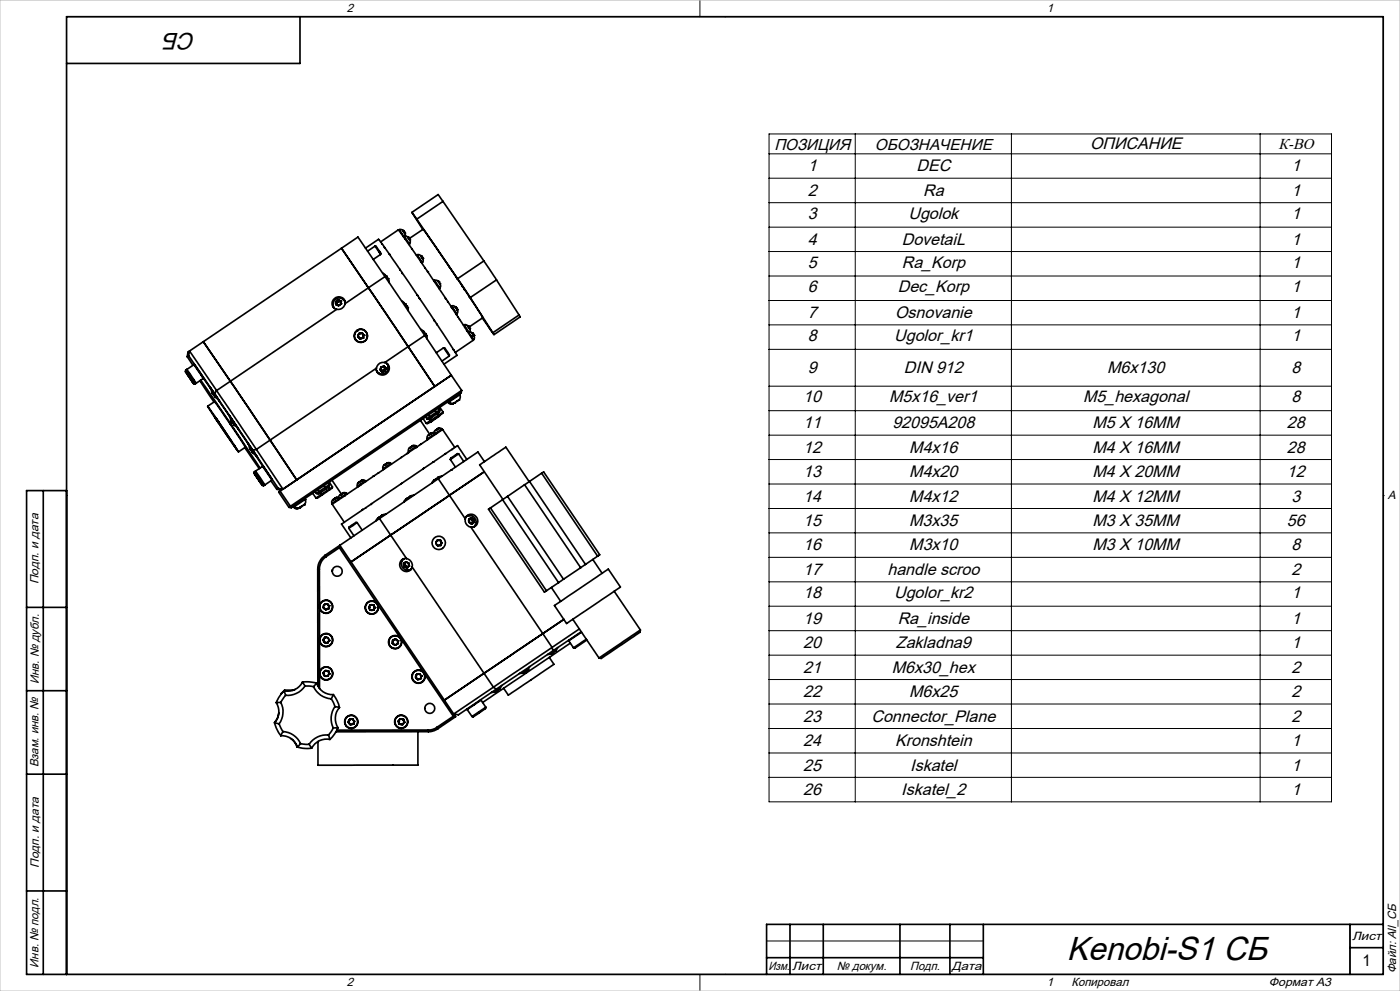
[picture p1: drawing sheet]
<svg xmlns="http://www.w3.org/2000/svg" width="420mm" height="297mm" viewBox="0 0 420 297" stroke-linecap="round" stroke-linejoin="round" font-family="sans-serif">
<g fill="none" stroke="#000" stroke-width=".5">
<path d="M90 5v14h-70M102.4 74.4l-45.5 30.8M102.4 74.4l8.1 11.9M102.4 74.4l5-3.4 8.1 11.9M109.6 74.4l4-2.7 9.1 13 14.4 21.8-3.9 2.6M112.5 73.8l1.7 2.5M112.5 73.8h.4l1 1.6 .3 .5v.4M112.5 73.8l-2.2 1.5M114.2 76.3l-2.2 1.4M114.2 72.5l5.3-3.6 9.3 13.2 13.1 19.9-5.3 3.6M114.6 73.2h.1M115.3 74.2l.2 .1"/>
<path d="M116.7 76.2l.3 .1M119.6 69l.2-.2 1.3 2.1M119.8 68.8h.4l.6 .2M120.9 69.1h.1M120.9 69.1l.2 .3M121.1 69.4h.1M121.1 69.4l.3 .5M121.2 70.8l.5-.1 .6 .3M121.2 70.8l1.6 2.4M121.2 70.8l-.2 .1M121.4 69.9l.2 .9M121.4 69.9h.1"/>
<path d="M121.4 71.6h.1M122.3 71.1h.1M122.3 71.1l.3 .3M122.6 71.4h.1M122.6 71.4l.3 .5M122.7 71.6l4.2-2.9 11 15.9 7 10.6-4.3 2.9M122.8 73.2l-.1 .1M122.9 71.9l.2 .7-.3 .6M122.9 71.9h.1M123.6 74.6v.1M125 65.7l-1.4-2.1 3.2 5.2M125 65.7l12.3 17.8"/>
<path d="M125.1 76.4l1.6 2.3-.2 .1M125.1 76.4l-.2 .1M125.1 76.4l.5-.1 .5 .2M126.2 78.5h.1M126.2 76.7h.1M126.2 76.7l.2 .3M126.4 77h.1M126.4 77l.4 .4M126.8 77.4h.1M126.8 77.4l.1 .2M126.9 77.6h.1M126.9 77.6l.1 .5-.3 .6"/>
<path d="M132.9 60.4l-1.5-2.1-7.8 5.3M132.9 60.4l-7.9 5.3M132.9 60.4l12.3 17.8M134.7 79.9l.1 .1M145.2 78.2l3.7 5.7M145.2 78.2l-7.9 5.3M99.9 91.2l.1 .9M100.2 92.1l.1 .3M100.7 90.5h.1M100.7 90.5l.1 .8M100.7 90.5l.3 .4M100.8 91.3h.1"/>
<path d="M100.8 91.3l.8 .2M101 90.9v.5M101 92.7l-36 24.3M101.4 90l-.6 .5M101.4 90l.8 .2M101.4 90h.1M101.4 90l.3 .3M101.6 91.5h.1M101.7 90.3l.5 .3M101.7 90.3l-.7 .6M102.2 90.2l.1 .8M102.2 90.2h.1"/>
<path d="M102.3 91l-.7 .5M102.3 91h.1M102.7 89.5l.7 .5M103.3 90.1a1.88 1.88 0 0 0-2.7-.4 1.88 1.88 0 0 0-.2 2.7M103.3 90.1l.2 .3M103.4 90.1l.1 .2M103.5 91a2.09 2.09 0 0 1-2.5 1.7M103.5 91a1.9 1.9 0 0 0-1.6-2 1.9 1.9 0 0 0-2.1 1.5 1.9 1.9 0 0 0 1.2 2.2M107.1 99a1.99 1.99 0 0 1 2.8 .5 1.99 1.99 0 0 1-.5 2.8M107.2 99.1h.1M107.2 99.1a1.89 1.89 0 0 0-.5 2.6 1.89 1.89 0 0 0 2.6 .5M108.5 99.8l-.8 .2"/>
<path d="M108.5 99.8h.1M108.5 99.8l-.9 .2M108.5 99.8l.6 .7M110.5 86.3l11.9 17.6M110.5 86.3l-7 4.7M114.8 81.8l.7 .5M115.5 82.9l11.9 17.6M115.5 82.3v.1M115.5 82.9l-5 3.4M115.5 82.4l.3 .4M115.8 82.8h.1M115.8 82.8l.5 .7"/>
<path d="M116.3 83.5h.1M116.3 83.5l.2 .3M116.5 83.8l.1 .1M116.6 83.9l.2 .8M119.9 80.7v.3M120.5 90.2l1 .9M120.6 81.7v.3M121.5 91.1h.1M121.5 91.1l.5 .7M122 91.8h.1M122 91.8l.2 .4M122.2 92.2h.1"/>
<path d="M122.3 92.4l.2 .7M125.1 88.4l.2 .1M125.7 89.4l.3 .1M126.3 98.7l.7 .6M127 99.3h.1M127 99.3l.5 .7M127.5 100h.1M127.5 100l.3 .6M127.5 80.3v.1M128.2 81.4h.1M130.3 96v.3M130.3 84l1 .2"/>
<path d="M130.3 84l1.6 2.4M130.3 84l-.2 .1M131 97v.3M131.4 84.3h.1M131.4 84.3l.2 .2M131.6 84.5h.1M131.6 84.5l.3 .5M131.9 85h.1M131.9 85l.1 .3M131.9 86.4l-.2 .1M132.1 85.3l.1 .5-.3 .6M133.6 89.3v.2"/>
<path d="M134.3 90.3v.3M135.3 91.8l.3 .7M135.5 91.7l.9 .1M135.5 91.7l1.6 2.3M135.5 91.7l-.2 .1M135.6 92.3h.1M136.6 92h.1M136.6 92l.2 .3M136.8 92.3h.1M136.8 92.3l.3 .4M136.8 83l.4 .6M136.9 94.3h.1"/>
<path d="M137.1 94l-.2 .2M137.1 83.5h.1M137.1 92.7l.2 .7-.2 .6M137.1 92.7h.1M137.3 83.5l3.8 5.7M137.3 95l.2 .1M137.8 95.7h.1M138.8 85.9l-.2-.1 .3 .3M139.2 97.4l1.6 2.3-.2 .1M139.2 97.4l-.2 .1M139.2 97.4l.5-.1 .5 .2M139.2 86.6l.3 .4"/>
<path d="M139.3 86.9h.2M139.4 98.1h.1M140 99.1l.1 .1M140.3 97.6h.1M140.3 97.6l.2 .3M140.5 97.9h.1M140.5 97.9l.3 .5M140.6 88.8l.3 .3M140.7 99.8l1.3 1.9-.1 .2M140.7 88.9h.1M140.8 98.4l.2 .7-.2 .6M140.8 98.4h.1"/>
<path d="M141 99.4l.5 .3M141.1 89.2l6.7 10.5M141.6 99.8h.1M141.6 99.8l.2 .3M144.7 95.3l3.5 5-.4-.6M148.9 83.9l-7.8 5.3M148.9 83.9l6.8 10.5M155.7 94.4l.4 .6-7.9 5.3M155.7 94.4l-7.9 5.3M55.7 111.4l.4 .7M55.7 111.4l2.4 3.6-.5-.7M55.7 110.9l.7 1"/>
<path d="M55.7 110.9l-.1 .5M56.1 110.7l2.7 4.2M56.1 110.7l-.4 .2M56.1 110.7l-.1 .4M56.2 106.9l1.7 2.6M56.4 111.8l.1 .1zM56.5 111.9l-.5-.7 2.4 3.6-.5-.8M56.5 111.9l.7 1M56.5 111.9l.7 1.1M56.5 111.9h.1M56.6 106.6l7.7 11.3M56.6 106.6l-.4 .3"/>
<path d="M56.7 113l-.6-1 1.6 2.4-.2-.3M56.7 113l.8 1.1M56.7 113h.1M56.9 105.2l-.3 1.4M56.9 105.2l8.1 11.8M56.9 105.2l-.5 .3-.2 1.4M57.2 113l.7 1M57.2 112.9l.7 1.1M57.2 113h.1M57.5 114.1h.1M57.8 114l.7 1.1M57.9 114l.1 .2z"/>
<path d="M58.1 115l.4 .1M58.2 109.3l2.8 4.1M58.2 109.3l1.5 1.9 1.3 2v.2M58.2 109.3l-2.1 1.4M58.5 114.8l.3 .1M58.8 114.9l-.3 .2M60 114.1l4.2 6.4M60.1 114l.3 .4-.3-.4M60.2 113.9l17.8 26.4M61 113.4l-2.2 1.5M61 113.3l2.3 3.4M61 102.4l28 41.4"/>
<path d="M63.6 117.6l-.2-1-.5-.7 3 4.3-.5-.6M63.6 117.6l.5 .6M63.6 117.6h.1M63.6 117.6l.1 .1M63.7 117.7h.1M63.7 117.7l.4 .6M64.1 118.2l.4 .6M64.1 118.2h.1M64.1 118.3h.1M64.1 118.3l.4 .6M64.3 117.9l11.5 17M64.5 118.9h.1"/>
<path d="M64.5 118.8v.1M64.5 118.8h.1M64.6 119l.8 .6M65 117l11.9 17.7M65 117l-.7 .9M65.3 119.5l3.8 5.6M107.4 100.8h.1M107.4 100.8v.1M107.4 100.9l.6 .6M107.7 100h.1M107.7 100l-.3 .8M108 101.5h.1"/>
<path d="M108.8 101.3l-.8 .2M108.8 101.3h.1M109.1 100.5h.1M109.1 100.5l-.3 .8M112.9 110.3l-36 24.4M113 111.1l.1 .2M113.1 111.5l.7 .4M114.1 110.8h.1M114.1 110.8l.5 .6M114.1 110.7l.2 .3M114.3 111l.3 .4M114.4 110h.1"/>
<path d="M114.4 110l-.3 .8M114.6 111.4h.1M115.1 110.8l.3 .4M115.1 110.8l-.8 .2M115.3 109.9l-.9 .1M115.3 109.8v.1M115.3 109.9l.4 .6M115.4 111.2l-.8 .2M115.4 111.2h.1M115.4 108.7a2.03 2.03 0 0 0-2.5 1.6M115.4 108.7a1.9 1.9 0 0 1 1.3 2.2 1.9 1.9 0 0 1-2.2 1.4 1.9 1.9 0 0 1-1.6-2M115.5 110.1l-.4 .7"/>
<path d="M115.7 110.5l-.3 .7M115.7 110.5h.1M116 108.9a1.88 1.88 0 0 1-.3 2.8 1.88 1.88 0 0 1-2.8-.7M116 108.9l.2 .2M116.3 109.1l.2 1.1M122.4 103.9l-7 4.8M122.4 103.9l8 11.9M127.4 100.5l-5 3.4M127.4 100.5l8 12M127.8 100.6l.3 1M127.8 100.6h.1M133.1 104.2l1.7 2.5"/>
<path d="M133.1 104.2l.4 .1 .8 1.3 .5 .8v.3M133.1 104.2l-2.2 1.5M134.8 106.7l-2.2 1.5M135.4 112.5l-51.4 34.7M135.4 112.5l3.1 4.5M136 104.8l.2 .1M137.6 119.9h.1M137.6 119.9l-.6 .4M137.8 118.1l.1 .2M137.9 118.3a1.12 1.12 0 0 1-.3 1.6M137.9 118.3l-3.1 2.1M138.5 117l-51.4 34.7"/>
<path d="M138.5 117l-.1 .7-50.6 34.2M141.8 100.1h.1M141.8 100.1l.3 .4M142 100.4l-.6 .4M142.1 100.5l.2 .7-.2 .6M142.1 100.5h.1M62.3 121.7l2.1-1.3 5.7 8.2 3.5 5.4-2.1 1.4M62.3 121.7l9.2 13.7zM64.2 124.6l5.4 8zM64.6 125.3l1 1.4zM64.7 125.2l1 1.5zM68.7 126.3l1 1.5z"/>
<path d="M69.3 125.9l-.2-.9-.5-.7 2.9 4.3-.4-.6M69.3 126h.1M69.3 126l.1 .1M69.3 126l.4 .5M69.4 126.1h.1M69.4 126.1l.4 .7M69.7 126.5l.5 .7M69.7 126.5h.1M69.8 126.8h.1M69.8 126.8l.4 .5M70 133.1l.9 1.4zM70.2 127.2v.1"/>
<path d="M70.2 127.2h.1M70.2 127.3h.1M70.3 127.5l.9 .4M71 127.9l3.7 5.6M73.4 134.2l4.4 6.2M75 134.4l-.3-1-.4-.7 2.9 4.4-.5-.7M75 134.4l.2 .3M75 134.4h.1M75.2 134.7l.5 .7M75.2 134.7h.1M75.7 135.4h.1M75.7 135.4l.2 .4"/>
<path d="M75.8 134.9l7.7 11.5M75.9 135.7l.9 .7M75.9 135.8h.1M76.6 136.3l2.3 3.5M76.9 134.7l-1.1 .2M76.9 134.7l8 11.9-1.4-.2M78.8 139.8l2.8 4.1M78.8 139.8l2.2 2.9 .6 1.2M78.8 139.8l-2.1 1.4M115.2 139.4l-.3 .4v.7M115.2 139.4h.1M115.5 139.2l-.3 .2"/>
<path d="M115.5 139.2h.1M115.9 138.9l-.4 .3M115.9 138.9h.1M116.1 138.8l.8-.1 .4 .2M116.1 138.8l-.2 .1M116.1 138.8h.1M117.3 138.9l-2.4 1.6M117.3 138.9l.1 .2M120.4 137v.1M122.3 135.9l-.3 .1M122.6 135.7l-.3 .1M122.6 135.3l.1 .2"/>
<path d="M122.8 134.3l-.2 .3v.7M122.8 134.2v.1M123 134.1l-.2 .1M123 134.1h.1M123.5 133.8l-.5 .3M123.5 133.8h.1M123.8 133.6h.1M123.8 133.6l-.3 .2M123.8 133.6l.4-.1 .7 .2M124.8 134.1h.2M124.9 133.7l-2.3 1.6M124.9 133.7l.2 .2"/>
<path d="M126.1 126l2.8 4.1M126.2 133.1h.1M126.9 125.4l1 1.5M127.7 124.9l.4 .6M128.2 131.5l.1 .3M128.6 124.3l.3 .6M128.6 130.3l-.4 .5v.7M128.6 130.3h.1M128.8 125.6l.6 .5M128.9 124.9l.6 .2M128.9 124.9l-.8 .6M129 130l-.4 .3"/>
<path d="M129 130h.1M129.3 126.5h-.4M129.3 126.5l-.5 .1M129.4 129.8l.6-.1 .5 .2M129.4 129.8h.1M129.4 129.8l-.4 .2M129.4 126.1l-1.1 .8h-.4M129.5 125.1l-.9 .6-.5-.2M130.2 138.4l-.3 .1M130.5 125.4v.2M130.5 123l.3 .6M130.5 129.9l-2.3 1.6"/>
<path d="M130.5 129.9l.2 .2M130.5 125.6l-1.2 .9M130.7 128.9l-.6 .8M130.7 128.9h.1M130.8 123.6l.1 .5M130.8 123.6l-1.9 1.3M130.9 124.1l-1.4 1M131.2 128.6l-.5 .3M131.2 128.6h.1M131.3 123.9l.4 .5M131.4 128.4l.6-.1 .6 .2M131.4 128.4l-.2 .2"/>
<path d="M131.4 128.4h.1M131.5 122.3l.4 .6M131.7 124.4l-3.8 2.5M131.7 124.6l-2.3 1.5M131.7 124.4v.2M131.9 122.9l-.1 .6-.9 .6M131.9 122.9l-1.1 .7M131.9 122.1l1 1.4M132 124.5l-1.5 1.1M132.6 128.5l-2.1 1.4M132.6 128.5l.1 .3M132.9 123.5l-1.2 .9"/>
<path d="M132.9 123.5l-.1 .4-1.1 .7M133.8 136h-.3M134.3 120.4l.2 .2M134.5 120.6a1.17 1.17 0 0 0 1.6 .3M134.5 120.3l.1 .2M134.6 120.5a1.14 1.14 0 0 0 1.5 .4M134.6 120.5l-.1 .1M134.6 120.2l.2 .2M134.8 120.4a1.14 1.14 0 0 0 1.4 .4M134.8 120.4l-.2 .1M135.1 137.7l1.5 2.3M135.7 134.5l-.1 .3"/>
<path d="M136.2 120.8l-.1 .1M136.3 120.7h.1M136.3 120.7l-.1 .1M136.4 134.1l-3.6-5.4-33.1 22.4M137 120.3h.1M137 120.3l-.6 .4M137.6 136l-2.5 1.7M137.6 136h-.4l-1.9 1.3-.2 .4M137.6 136l1.5 2.3M140.1 137.7l-2.9-4.1-34.8 23.5 2.9 4.1M145.3 138.4l-1.9-2.9-11.9 8M13 147v145"/>
<path d="M20 147h-12v145h407v-287h-395v287M76.3 141.4l.6 .9M76.3 141.4l-.1 .4M76.7 142.5l-.5-.7 2.5 3.7-.5-.7M76.7 142.5l1.5 2.3M76.7 142.5l.6 .9M76.7 141.2l2.7 4.1M76.7 141.2l-.4 .2M76.7 141.2l-.1 .4M77 142.2l-.4-.6 2.4 3.6-.5-.7M77.3 143.4l.7 1.1M77.3 142.7l.8 1.2"/>
<path d="M77.3 142.7l-.3-.5 1.6 2.4-.5-.7M77.3 143.4h.1M77.3 142.7h.1M77.9 140.3l-.3-.4 .3 .5M78 144.5l.2 .3M78 144.5l.1 .1M78 144.5h.1M78.1 143.9h.1M78.5 144.6l.6 1M78.7 145.5l.4 .1M79 145.2l.4 .1M79.4 145.3l-.3 .3"/>
<path d="M81.3 144.1l1.7 2.5M81.6 143.9l-2.2 1.4M83 146.6l1.4 .3M83.5 146.4l-.5 .2M84 147.2l-.4 .3 3.1 4.5M84 147.2l3.1 4.5M87.1 151.7l-.4 .3M87.1 151.7l.7 .2M87.8 151.9l-.4 .3-.7-.2M87.9 151.8l.2 .2M88.1 152a1.22 1.22 0 0 0 1.6 .3M88.1 151.7l.1 .2"/>
<path d="M88.2 151.9a1.11 1.11 0 0 0 1.4 .4M88.2 151.9l-.1 .1M88.2 151.6l.2 .2M88.4 151.8a1.14 1.14 0 0 0 1.5 .3M88.4 151.8l-.2 .1M89.7 152.3h.1M89.9 152.1l-.2 .2M89.9 152.1h.1M90.5 151.8h.1M90.5 151.8l-.6 .3M91.1 151.3h.1M91.1 151.3l-.6 .4"/>
<path d="M91.4 149.5l.1 .2M91.5 149.7a1.15 1.15 0 0 1-.4 1.6M91.5 149.7h.1M91.5 149.7l-3.1 2.1M93.8 147.8l1 1.5M94.5 147.3l.4 .5M95.3 146.8l.4 .6M95.7 147.4l.5 .2M95.7 147.4l-.8 .4M96.1 147.7l.3 .5M96.2 147.6l-.8 .5-.5-.3M96.4 148.2l-1.6 1.1"/>
<path d="M96.4 148.2l.2 .1M97.2 145.5l.4 .5M97.6 146l.1 .6M97.6 146l-1.9 1.4M97.7 146.6l-1.5 1M98.4 144.7l.3 .6M98.5 146l.4 .5M98.5 146l-.8 .6M98.7 145.3l-.2 .7M98.7 145.3l-1.1 .7M98.8 144.5l.9 1.4M98.8 146.8l-3.6 2.5h-.4"/>
<path d="M98.9 146.5l-2.5 1.7M98.9 146.5l-.1 .3M99.6 150.9l.1 .2M99.6 143.9l2.8 4.1M99.7 151.1l3.6 5.4M99.7 145.9l-.8 .6M99.7 145.9v.4l-.9 .5M100 149.7l-.5 .6 .1 .6M100 149.7h.1M100.5 149.4h.1M100.5 149.4l-.5 .3M100.8 149.2l-.3 .2"/>
<path d="M100.8 149.2h.1M101.6 149l-.8 .2M101.6 149.5l-2 1.4M101.6 149.5l.2 .2M102 148.3l-.4 .5v.7M102 148.3h.1M102.4 148.1l-.4 .2M102.4 148.1h.1M102.8 147.8l.6-.2 .6 .3M102.8 147.8l-.4 .3M102.8 147.8h.1M103.4 148.6h.2"/>
<path d="M104 147.9l-2.4 1.6M104 147.9l.1 .2M104.6 158.3l1.6 2.3M107.1 156.6h-.3l-1.5 .9-.6 .5-.1 .3M107.1 156.6l-2.5 1.7M107.1 156.6l1.6 2.3M107.2 145.7l.2 .2M107.5 144.6l-.3 .5v.6M107.5 144.6h.1M107.7 144.4l-.2 .2M107.7 144.4h.1M107.8 145.6h.1"/>
<path d="M108.1 145.4h.1M108.2 144.1l-.4 .3M108.2 144.1h.1M108.5 144l-.3 .1M108.5 144h.1M108.5 143.9h.7l.4 .2M108.7 152.7l-.1 .2M108.8 152.6l-.1 .3M109.6 144.1l-2.4 1.6M109.6 144.1l.1 .2M109.7 152.1v.2M111.5 150.9l-.1 .3"/>
<path d="M111.9 142.7h.3M113.3 155.3l-.6 .8M113.3 155.3h.1M113.5 141.8h.1M113.8 155h.1M113.8 155l-.5 .3M113.8 155.4l-16.3 11M113.8 155.4l8.2 12M114.5 154.5l-.7 .5M114.5 154.5h.1M114.9 140.5l.1 .2M115.8 154.1l-1.3 .4"/>
<path d="M120.4 144.8v.2M121.7 149.6l-.6 .9M121.7 149.6h.1M122.2 149.3l-.5 .3M122.2 149.3h.1M122.9 148.8l-.7 .5M122.9 148.8h.1M124.2 148.4l-1.3 .4M127.1 140.3l-.2 .3M130.2 143.9l-.7 .9M130.2 143.9h.1M130.8 143.5h.1"/>
<path d="M130.8 143.5l-.6 .4M131.4 143.1l-.6 .4M131.4 143.1h.1M131.5 143.5l-17.7 11.9M131.5 143.5l8.1 12M132.6 142.7l-1.2 .4M135.3 140.9h.1M139.6 155.5a2.06 2.06 0 0 0 1.7 2.5M139.6 155.5a1.9 1.9 0 0 1 2.2-1.2 1.9 1.9 0 0 1 1.5 2.1 1.9 1.9 0 0 1-2 1.6M139.9 154.8a1.9 1.9 0 0 1 2.6 .5 1.9 1.9 0 0 1-.5 2.7M139.9 154.8h.1M140.7 155.7h.1"/>
<path d="M140.7 155.7v.8M140.7 155.6v.1M140.7 156.5h.1M140.7 156.5l.7 .4M140.9 155.5l-.2 .2M140.9 155.5l.8 .5M141 154.5l-.9 .1M141.3 158l24.3 36M141.3 155.3l.7 .4M141.3 155.3h.1M141.3 155.3l-.6 .3M141.3 155.3l-.4 .2"/>
<path d="M141.4 156.9h.1M141.7 156v.8M142.1 155.7v.8M142.1 155.7h.1M142.1 157.9l-.1 .1M142.1 155.7l-.4 .3M142.1 156.6l-.7 .3M142.1 156.6h.1M142.6 157.3l-.3 .6M145.3 141.4l-40 27M147.1 152.2l-.6 .4 16.8 24.9 .6-.4M147.1 152.2l16.8 24.9"/>
<path d="M150.8 149.8l-3.7 2.4M150.8 149.8l16.8 24.8M152.3 148.8l-1.5 1M152.3 148.8l16.8 24.8M157.4 145.3l16.8 24.8M157.4 145.3l-5.1 3.5M158.8 144.4l-7-10.4-7.8 5.2-.1 .1 7 10.4M158.9 144.3l-1.5 1M158.9 144.3l16.7 24.9M162.5 141.8l.6-.4 16.8 24.9-.6 .4M162.5 141.8l-3.6 2.5M162.5 141.8l16.8 24.9"/>
<path d="M95.3 170.6h.5M95.3 170.6l.1 35M95.8 170.6v11.2M97.5 166.4a5.1 5.1 0 0 0-2.2 4.2M97.5 166.4l.3 .5M97.8 166.9a4.6 4.6 0 0 0-2 3.7M99.7 170.9h.1M101.8 164.1l18.4 27.2M101.8 164.1l.2-.7 34.7 51.4M101.8 164.1l-4 2.8M121 167.5l-.4 .6M121.1 168.9h.1"/>
<path d="M121.1 168.9l.1 .9M121.2 167.4a1.91 1.91 0 0 0-.4 2.7 1.91 1.91 0 0 0 2.6 .5M121.2 169.8h.1M121.2 169.8l.8 .3M121.5 168.7l-.4 .2M121.5 168.7l.1 .8M121.6 169.5l-.4 .3M121.6 169.5l.8 .4M121.7 168.5l-.6 .4M121.7 168.4l.8 .4M121.7 168.4h.1M121.7 168.5l-.2 .2"/>
<path d="M122 167.4a2.15 2.15 0 0 1 1.6 2.5M122 167.4a1.92 1.92 0 0 0-2.1 1.6 1.92 1.92 0 0 0 1.5 2.2 1.92 1.92 0 0 0 2.2-1.3M122 170.1h.1M122.5 168.8l.1 .8M122.5 168.8h.1M122.6 169.7l-.6 .4M122.6 169.6h.1M123.2 170.8l-1 .1M123.3 170.6h.1M123.6 169.9l24.4 36M130.7 162.7h.1M130.8 162.7l.4 .8"/>
<path d="M131.2 162l-.4 .7M131.2 162h.1M131.2 163.5h.1M132 161.9l-.8 .1M132 161.9h.1M132 161.9v.1M132 162l.5 .7M132.1 163.4l-.9 .1M132.1 163.4h.1M132.5 162.7l-.4 .7M132.5 162.7h.1M165.4 176.1l2.8 4.1"/>
<path d="M167.6 174.6l-3.7 2.5M169.1 173.6l-1.5 1M174.2 170.1l-5.1 3.5M175.6 169.2l-1.4 .9M177.8 167.7l2.8 4.1M179.3 166.7l-3.7 2.5M184.3 177.2l7.8 11.6M8 182h12M95.8 181.8v24.5M97 191.7l.3 .8M97 191.7h.1M97 182.1l.6 .6"/>
<path d="M97 182.1h.1M97.2 181.3l-.2 .8M97.2 181.3h.1M97.3 192.5h.1M97.3 192.5l.9 .1M97.5 191l-.5 .7M97.5 191h.1M97.5 191l.9 .1M97.7 182.7h.1M98 181l-.8 .3M98 181l.6 .5M98 181h.1"/>
<path d="M98.2 192.6h.1M98.4 191.1v.1M98.4 191.2l.3 .7M98.5 182.4l-.8 .3M98.5 182.4h.1M98.6 181.5l-.1 .9M98.6 181.5h.1M98.7 191.9l-.5 .7M98.7 191.9h.1M110.7 182.1l.4 .7M110.7 182.1h.1M111.1 182.8h.8"/>
<path d="M111.1 182.8h.1M111.1 181.3l-.4 .8M111.1 181.3l.9 .1M111.1 181.3h.1M111.9 182.8h.1M112 181.4l.4 .7M112 181.4h.1M112.4 182.1l-.5 .7M112.4 182.1h.1M117.8 192.8l.7 .5M117.8 192.8h.1M117.8 192v.8"/>
<path d="M117.8 192h.1M118.5 193.3h.1M118.6 191.6l-.8 .4M118.6 191.6h.1M118.6 191.6l.7 .4M119.2 192.9l-.7 .4M119.2 192.9h.1M119.3 192v.9M119.3 192h.1M120.2 191.3l7 10.4M158.9 199.8l-.6 .9M164.8 197l1.4 2.1-7.8 5.3-5.9 3.9-1.4-2"/>
<path d="M165.3 195.9l-1 .2M165.3 195.9h.1M165.6 194l-17.6 11.9M165.6 194l.3 1M165.8 195.6h.1M165.8 195.6l-.5 .3M165.9 195l-17 11.5M166.3 181.5l16.2-10.9 3.6 5.3-16.1 11zM166.5 195.1h.1M166.5 195.1l-.7 .5M167.3 194.1l-.8 1M169.2 185.6l-35.9 24.2"/>
<path d="M170.6 192l1.4 2.2M170.7 191.8l-.1 .2M171.1 192.8l-26.3 17.7M171.8 185.6l7.9 11.6M173.8 188.5l-8.2 5.5M174.4 189.3l-8.5 5.7M174.4 189.5l-3.8 2.5M175.9 191.6l-3.9 2.6M176 191.8l-3.5 2.4h-.5M192.1 188.8a1.85 1.85 0 0 1-1.5 1.6l-9.4 6.4a1.18 1.18 0 0 1-1.5 .4M192.1 188.8l-12.4 8.4M8 207h12"/>
<path d="M82.4 216.6l1.3 .3M82.4 216.6l.5 1.6 1.3 2.3M82.9 210.6a5 5 0 0 1-.5 6M83.6 213.6a5.8 5.8 0 0 1-1.2 3M83.7 216.9l1.2 2.3M84.2 210.5l-1.3 .1M84.2 210.5a6.3 6.3 0 0 1-.5 6.4M84.9 219.2a6.1 6.1 0 0 1 5.3 3.7M84.9 219.2l-.7 1.3M85.3 207a9.8 9.8 0 0 0-2.4 3.6M85.3 207l.4 1.4M85.7 208.4l-1.5 2.1"/>
<path d="M88.1 206.8h-2.7l-1.1 1.2M88.5 206.7l-.5 .1M90.7 204.4a10.1 10.1 0 0 1 4.3 .3M90.7 204.4l.8 1.2M90.7 204.4a5 5 0 0 1-5.4 2.6M91.5 205.6l2.6 .2M91.5 205.6a6.4 6.4 0 0 1-5.8 2.8M94.1 205.8a6.3 6.3 0 0 0 5.3 3.6M95 204.7a4.9 4.9 0 0 0 5 3.5M95 204.7l-.9 1.1M95 204.7l.4 .7M97 201.7l.3 .8"/>
<path d="M97 201.7h.1M97.3 202.5h.1M97.3 202.5l.8 .1M97.5 201l-.5 .7M97.5 201l.9 .2M97.5 201h.1M98.2 202.6h.1M98.4 201.2l.3 .8M98.4 201.2h.1M98.7 202l-.5 .6M98.7 202h.1M99.4 209.4l1.1 2.4"/>
<path d="M100 218.2l-1.5 2.1M100 208.2l-.6 1.2M100 208.2a9.9 9.9 0 0 1 1.8 3.9M100.5 211.8a6.2 6.2 0 0 0-.5 6.4M100.5 211.8l1.3 .3M101.4 218.1l-1.4 .1M101.4 218.1a10.2 10.2 0 0 1-2.4 3.5M101.8 212.1a5 5 0 0 0-.4 6M104.5 216.5l.5 .6M104.5 216.4h.1M104.8 215.6l-.3 .8M104.8 215.6h.1"/>
<path d="M105 217.1h.1M105.1 217.1h.1M105.7 215.5l-.9 .1M105.7 215.5l.5 .7M105.7 215.5h.1M105.9 217l-.8 .1M105.9 217h.1M106.2 216.2l-.3 .8M106.2 216.2h.1M119.5 216.1l.3 .9M119.5 216.1h.1M119.8 217l.8 .1"/>
<path d="M119.8 217h.1M120.1 215.5l.8 .1M120.1 215.5l-.6 .6M120.1 215.5h.1M120.6 217.1h.1M120.9 215.6l.3 .9M120.9 215.6h.1M121.2 216.5l-.5 .6M121.2 216.5h.1M124.7 203l.6 .6M124.7 203h.1M124.9 202.2l-.2 .8"/>
<path d="M124.9 202.2h.1M125.3 203.6h.1M125.4 219.3v10h-30v-7.1M125.8 202l-.8 .2M125.8 202h.1M125.8 202l.6 .6M126.1 203.4l-.8 .2M126.1 203.4h.1M126.4 202.6l-.3 .8M126.4 202.6h.1M127.2 201.7l8.8 13M128.5 218.8h-27.4"/>
<path d="M128.5 218.8v.5M128.5 219.3h-27.7M131 218l-1.2 .6-1.3 .2M131 218l.3 .4M131.3 218.4l-1 .6-1.8 .3M136 214.7l.7 .1M136 214.7l-5 3.3M136.7 214.8l-5.4 3.6M140.2 212.7l1.4 2M140.2 212.4v.3M144.1 209.8h.2M144.3 209.8l-4.1 2.9"/>
<path d="M144.3 209.8l1.4 2.1M145.7 211.9l-4.1 2.8M145.7 211.9v.5l-2.4 1.6-1.3 .8-.4-.1M148 205.9l-11.9 8.1 1.4 .2 11.4-7.7M148 205.9l.9 .6M148.5 207.3l-1 .2M148.5 207.3h.1M149 206.9h.1M149 206.9l-.5 .4M149.7 206.4h.1M149.7 206.4l-.7 .5M150.5 205.5l-.8 .9"/>
<path d="M157 201.5l-1.1 .3M157 201.5h.1M157.7 201h.1M157.7 201l-.7 .5M158.3 200.7h.1M158.3 200.7l-.6 .3M8 232h12M84.2 220.5a5.1 5.1 0 0 1 5.1 3.4M87.3 221.3a5.1 5.1 0 0 1 1.8 2.6h.2M89.3 223.9a10 10 0 0 0 4.2 .3M90.2 222.9l-.9 1M90.2 222.9l2.5 .2"/>
<path d="M92.7 223.1l.8 1.1M98.5 220.3l.5 1.3M98.5 220.3a6.3 6.3 0 0 0-5.8 2.8M99 221.6a5 5 0 0 0-5.5 2.6M8 267h12M237 277v15M247 277v15M270 277v15M285 277v15M295 277v15M405 277v15M415 277h-185v15"/>
<path d="M230 287h65M405 284h10"/>
<circle cx="108.2" cy="100.7" r="2"/>
<circle cx="101.2" cy="171.2" r="1.5"/>
<circle cx="131.6" cy="162.7" r="2"/>
<circle cx="97.8" cy="181.8" r="1.9"/>
<circle cx="97.8" cy="191.8" r="2"/>
<circle cx="97.8" cy="181.8" r="2"/>
<circle cx="97.9" cy="191.8" r="1.91"/>
<circle cx="111.5" cy="182.1" r="1.9"/>
<circle cx="111.5" cy="182.1" r="1.99"/>
<circle cx="118.5" cy="192.4" r="1.91"/>
<circle cx="118.5" cy="192.4" r="2.01"/>
<circle cx="97.8" cy="201.8" r="2"/>
<circle cx="97.9" cy="201.8" r="1.9"/>
<circle cx="105.4" cy="216.3" r="1.91"/>
<circle cx="105.4" cy="216.3" r="2"/>
<circle cx="120.4" cy="216.3" r="1.9"/>
<circle cx="120.4" cy="216.3" r="2.01"/>
<circle cx="125.5" cy="202.8" r="2"/>
<circle cx="125.5" cy="202.8" r="1.89"/>
<circle cx="128.9" cy="212.3" r="1.51"/>
</g>
<g fill="none" stroke="#000" stroke-width=".3">
<path d="M20 5h395v287h-395zM210 0v5M217.5 5h.1M230.7 40.1h168.8v200.2h-168.8zM230.7 46.1h168.8M230.7 53.4h168.8M256.6 40.1v200.2M303.4 40.1v200.2M378 40.1v200.2M230.7 60.7h168.8M230.7 68.1h168.8M230.7 75.4h168.8"/>
<path d="M230.7 82.7h168.8M230.7 90.1h168.8M230.7 97.4h168.8M230.7 104.7h168.8M230.7 115.7h168.8M230.7 123.1h168.8M230.7 130.4h168.8M230.7 137.7h168.8M20 148.5h.1M230.7 145.1h168.8M230.7 152.4h168.8M230.7 159.7h168.8"/>
<path d="M415 148.5h.1M230.7 167h168.8M230.7 174.4h168.8M230.7 181.7h168.8M230.7 189h168.8M230.7 196.4h168.8M230.7 203.7h168.8M230.7 211h168.8M230.7 218.3h168.8M230.7 225.7h168.8M230.7 233h168.8M405 277v15"/>
<path d="M210 292v5M217.5 292h.1M230 282h65"/>
</g>
<path d="M0 0h420v297h-420z" fill="none" stroke="#c0c0c0" stroke-width=".3"/>
<text font-size="10" x="320" y="287.6">Kenobi-S1 СБ</text>
<text font-size="7.1" x="58.7" y="9.8" transform="rotate(-180 58.7 9.8)">СБ</text>
<g font-size="5">
<text x="327" y="44.7">ОПИСАНИЕ</text>
<text x="242.3" y="51.4">1</text>
<text x="274.9" y="51.4">DEC</text>
<text x="387.4" y="51.4">1</text>
<text x="242.3" y="58.7">2</text>
<text x="276.9" y="58.7">Ra</text>
<text x="387.4" y="58.7">1</text>
<text x="242.3" y="65.6">3</text>
<text x="272.5" y="65.6">Ugolok</text>
<text x="387.4" y="65.6">1</text>
<text x="242.3" y="73.3">4</text>
<text x="270.5" y="73.3">DovetaiL</text>
<text x="387.4" y="73.3">1</text>
<text x="242.3" y="80.2">5</text>
<text x="270.5" y="80.2">Ra_Korp</text>
<text x="387.4" y="80.2">1</text>
<text x="242.3" y="87.6">6</text>
<text x="269.3" y="87.6">Dec_Korp</text>
<text x="387.4" y="87.6">1</text>
<text x="242.3" y="95.3">7</text>
<text x="268.5" y="95.3">Osnovanie</text>
<text x="387.4" y="95.3">1</text>
<text x="242.3" y="102.2">8</text>
<text x="268.3" y="102.2">Ugolor_kr1</text>
<text x="387.4" y="102.2">1</text>
<text x="242.3" y="111.8">9</text>
<text x="271.2" y="111.8">DIN 912</text>
<text x="332.2" y="111.8">M6x130</text>
<text x="387.4" y="111.8">8</text>
<text x="241" y="120.6">10</text>
<text x="266.8" y="120.6">M5x16_ver1</text>
<text x="325" y="120.6">M5_hexagonal</text>
<text x="387.4" y="120.6">8</text>
<text x="241" y="128.4">11</text>
<text x="267.7" y="128.4">92095A208</text>
<text x="327.8" y="128.4">M5 X 16MM</text>
<text x="386.1" y="128.4">28</text>
<text x="241" y="135.7">12</text>
<text x="272.8" y="135.7">M4x16</text>
<text x="327.8" y="135.7">M4 X 16MM</text>
<text x="386.1" y="135.7">28</text>
<text x="241" y="143">13</text>
<text x="272.8" y="143">M4x20</text>
<text x="327.8" y="143">M4 X 20MM</text>
<text x="386.1" y="143">12</text>
<text x="241" y="150.3">14</text>
<text x="272.8" y="150.3">M4x12</text>
<text x="327.8" y="150.3">M4 X 12MM</text>
<text x="387.4" y="150.3">3</text>
<text x="241" y="157.7">15</text>
<text x="272.8" y="157.7">M3x35</text>
<text x="327.8" y="157.7">M3 X 35MM</text>
<text x="386.1" y="157.7">56</text>
<text x="241" y="165">16</text>
<text x="272.8" y="165">M3x10</text>
<text x="327.8" y="165">M3 X 10MM</text>
<text x="387.4" y="165">8</text>
<text x="241" y="172.3">17</text>
<text x="266.2" y="172.3">handle scroo</text>
<text x="387.4" y="172.3">2</text>
<text x="241" y="179.2">18</text>
<text x="268.2" y="179.2">Ugolor_kr2</text>
<text x="387.4" y="179.2">1</text>
<text x="241" y="187">19</text>
<text x="269.3" y="187">Ra_inside</text>
<text x="387.4" y="187">1</text>
<text x="241" y="194.3">20</text>
<text x="268.8" y="194.3">Zakladna9</text>
<text x="387.4" y="194.3">1</text>
<text x="241" y="201.6">21</text>
<text x="267.6" y="201.6">M6x30_hex</text>
<text x="387.4" y="201.6">2</text>
<text x="241" y="208.9">22</text>
<text x="272.8" y="208.9">M6x25</text>
<text x="387.4" y="208.9">2</text>
<text x="241" y="216.3">23</text>
<text x="261.4" y="216.3">Connector_Plane</text>
<text x="387.4" y="216.3">2</text>
<text x="241" y="223.6">24</text>
<text x="268.5" y="223.6">Kronshtein</text>
<text x="387.4" y="223.6">1</text>
<text x="241" y="230.9">25</text>
<text x="273.1" y="230.9">Iskatel</text>
<text x="387.4" y="230.9">1</text>
<text x="241" y="238.2">26</text>
<text x="270.4" y="238.2">Iskatel_2</text>
<text x="387.4" y="238.2">1</text>
</g>
<text font-size="4.8" x="408.8" y="289.5">1</text>
<g font-size="4.7">
<text x="232.3" y="44.8">ПОЗИЦИЯ</text>
<text x="262.5" y="44.8">ОБОЗНАЧЕНИЕ</text>
<text x="383.5" y="44.5">К-ВО</text>
</g>
<g font-size="3.6">
<text x="104" y="3.6">2</text>
<text x="314" y="3.6">1</text>
<text x="416.4" y="149.6">A</text>
<text x="11.6" y="175.1" transform="rotate(-90 11.6 175.1)">Подп. и дата</text>
<text x="11.6" y="205" transform="rotate(-90 11.6 205)">Инв. № дубл.</text>
<text x="11.6" y="230" transform="rotate(-90 11.6 230)">Взам. инв. №</text>
<text x="11.6" y="260.1" transform="rotate(-90 11.6 260.1)">Подп. и дата</text>
<text x="405.6" y="281.6">Лист</text>
<text x="11.6" y="290" transform="rotate(-90 11.6 290)">Инв. № подл.</text>
<text x="230.5" y="290.6">Изм.</text>
<text x="237.7" y="290.6">Лист</text>
<text x="251" y="290.6">№ докум.</text>
<text x="273" y="290.6">Подп.</text>
<text x="285.5" y="290.6">Дата</text>
<text x="418.9" y="291.8" transform="rotate(-90 418.9 291.8)">Файл: All_СБ</text>
<text x="104" y="295.6">2</text>
<text x="314" y="295.6">1</text>
<text x="321.5" y="295.6">Копировал</text>
<text x="380.7" y="295.6">Формат А3</text>
</g>
</svg>
